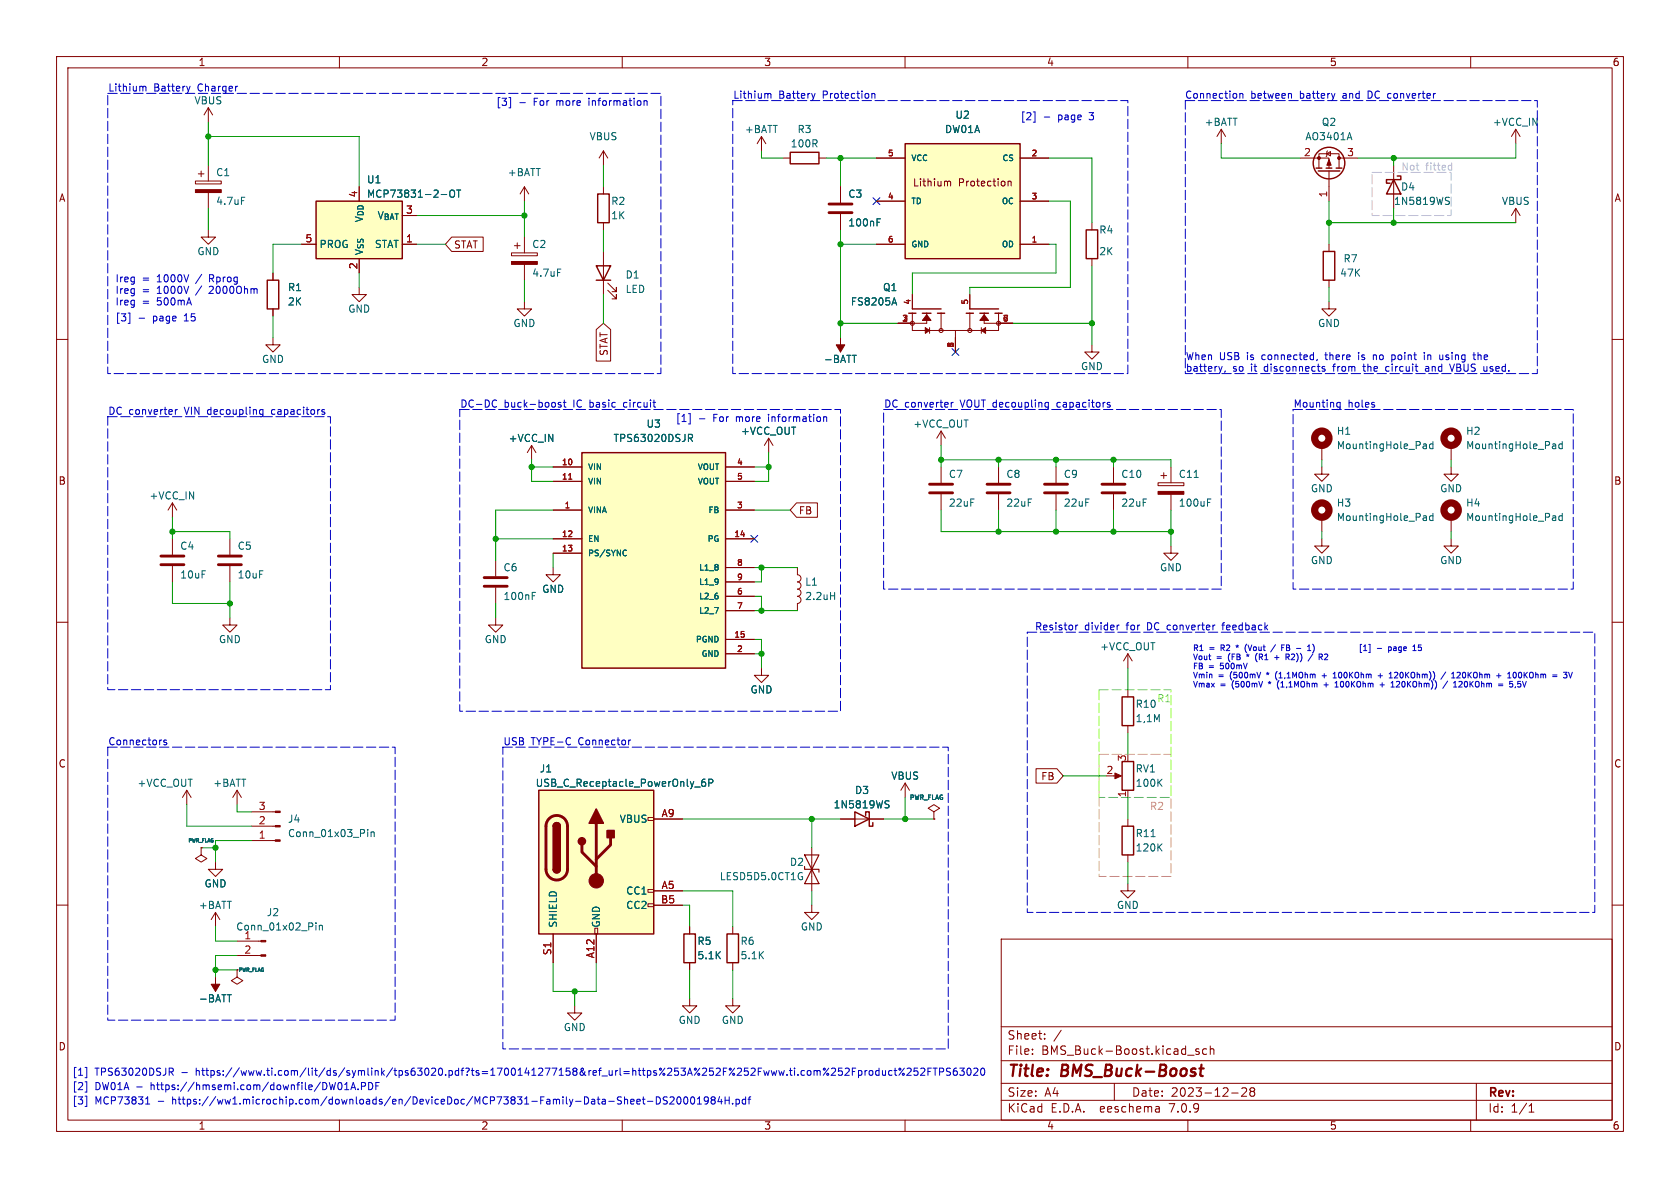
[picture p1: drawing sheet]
<svg xmlns="http://www.w3.org/2000/svg" width="297mm" height="210mm" viewBox="0 0 297 210" stroke-linecap="round" stroke-linejoin="round" font-family="sans-serif">
<g fill="none" stroke="#840000" stroke-width=".18">
<path d="M10 10h277v190h-277zM12 12h273v186h-273zM36.8 19.1l-.7 1.2M36.8 19.1v2.5M36.8 19.1l.8 1.2M60 10v2M110 10v2M160 10v2M210 10v2M260 10v2M34.5 32h4.6v.5h-4.6zM35.1 30.7h1"/>
<path d="M35.6 30.2v1M36.8 29.2v2.8M36.8 34v2.8M92.7 33l-.8 1.3M92.7 33v2.6M92.7 33l.8 1.3M106.7 26.7v2.5M106.7 33v1.3M106.7 39.4v1.2M106.7 26.7l-.8 1.2M106.7 26.7l.7 1.2M134.6 24.1l-.7 1.3"/>
<path d="M134.6 24.1v2.6M134.6 24.1l.8 1.3M138.4 27.9h1.3M144.8 27.9h1.2M148.6 33v2.8M148.6 37.8v2.8M154.9 27.9h5.1M154.9 35.6h5.1M167.4 32.1l.1 .1M167.5 32.2v.7M167.5 32.2l.2-.2 .3 .1 .1 .8M178.2 32.1l.2-.1 .3 .1 .1 .8"/>
<path d="M178.2 32v.9M180.3 27.9h5.1M180.3 35.6h5.1M193 39.4v1.2M215.9 22.9l-.8 1.2M215.9 22.9v2.5M215.9 22.9l.8 1.2M229.9 27.9h5v1.8M233.2 29.7v-2.5h3.5v2.5M234.6 27.2l.6-.4v.8zM234.7 26.7l-.1 .1v.8l-.2 .1M234.9 30.2v5.4"/>
<path d="M236.7 27.9h3.3M246.4 29.2v7.6M268 36.8l-.8 1.3M268 22.9v2.5M268 36.8v2.6M268 36.8l.7 1.3M268 22.9l-.8 1.2M268 22.9l.7 1.2M10 60h2M36.8 40.6v1.3h1.3l-1.3 1.3-1.2-1.3h1.2M48.3 59.7v1.3h1.2l-1.2 1.2-1.3-1.2h1.3M48.3 48.3v1.2"/>
<path d="M48.3 54.6v1.3M53.3 43.2h2.6M63.5 50.8v1.3h1.3l-1.3 1.2-1.3-1.2h1.3M63.5 45.7v2.6M71.1 43.2h2.6M79.9 41.9h5.5v2.6h-5.5l-1.2-1.3zM90.4 44.7h4.6v.5h-4.6zM90.9 43.4h1M91.4 42.9v1M92.7 53.3v1.3h1.3l-1.3 1.3-1.3-1.3h1.3M92.7 41.9v2.8M92.7 46.7v2.8"/>
<path d="M105.4 58.3l1.3-1.1 1.3 1.1v5.5h-2.6zM106.7 44.5v7.6M107.4 51.3l1.6 1.5v-.7v.7h-.8M107.4 50l1.6 1.6v-.8v.8h-.8M148.6 59.7v2.5M154.9 43.2h5.1M161.3 55.4v3h15.2v-3M161.3 52.1v2.5M163.8 55.4v1.8h-5.1M164.3 57.9v1M166.4 55.4v3M168.9 58.4v3.8"/>
<path d="M171.4 52.1v2.5M171.4 55.4v3M173.5 57.9v1M174 55.4v1.8h5.1M180.3 43.2h5.1M193 45.7v1.3M234.9 53.3v1.3h1.3l-1.3 1.3-1.2-1.3h1.2M234.9 43.2v1.3M234.9 49.5v1.3M285 60h2M94 78.7l-.8 1.3M94 78.7v2.6"/>
<path d="M94 78.7l.7 1.3M135.9 77.5l-.8 1.2M135.9 77.5v2.5M135.9 77.5l.8 1.2M166.4 76.2v2.5M166.4 76.2l-.8 1.3M166.4 76.2l.7 1.3M193 61v1.2h1.3l-1.3 1.3-1.2-1.3h1.2M233.7 78.7v2.6M256.5 78.7v2.6M30.5 88.9l-.8 1.3M30.5 88.9v2.5"/>
<path d="M30.5 95.3v2.7M30.5 88.9l.7 1.3M40.6 95.3v2.7M87.6 99.1v2.8M97.8 90.2h5.1M97.8 95.3h5.1M97.8 97.8h5.1M97.8 82.6h5.1M97.8 85.1h5.1M128.3 90.2h5M128.3 95.3h5M128.3 82.6h5"/>
<path d="M128.3 85.1h5M140.8 88.9h3.7v2.5h-3.7l-1.1-1.2zM166.4 82.6v2.7M166.4 87.4v2.8M176.5 82.6v2.7M176.5 87.4v2.8M186.7 82.6v2.7M186.7 87.4v2.8M196.8 82.6v2.7M196.8 87.4v2.8M204.7 85.3h4.6v.6h-4.6zM205.2 84.1h1"/>
<path d="M205.7 83.6v1M207 96.5v1.3h1.3l-1.3 1.3-1.3-1.3h1.3M207 82.6v2.7M207 87.4v2.8M233.7 95.3v1.2h1.2l-1.2 1.3-1.3-1.3h1.3M233.7 82.6v1.2h1.2l-1.2 1.3-1.3-1.3h1.3M233.7 91.4v2.6M256.5 82.6v1.2h1.3l-1.3 1.3-1.2-1.3h1.2M256.5 95.3v1.2h1.3l-1.3 1.3-1.2-1.3h1.2M256.5 91.4v2.6M10 110h2M30.5 100.1v2.8"/>
<path d="M40.6 109.2v1.3h1.3l-1.3 1.3-1.2-1.3h1.2M40.6 100.1v2.8M87.6 109.2v1.3h1.3l-1.3 1.3-1.2-1.3h1.2M87.6 103.9v2.8M97.8 100.3v1.3h1.3l-1.3 1.3-1.3-1.3h1.3M128.3 113h5M128.3 115.6h5M128.3 105.4h5M128.3 108h5M128.3 100.3h5M128.3 102.9h5M134.6 118.1v1.3h1.3l-1.3 1.3-1.3-1.3h1.3"/>
<path d="M141 100.3v1.3a.64 .64 0 0 1 .6 .6 .64 .64 0 0 1-.6 .7 .64 .64 0 0 1 .6 .6 .64 .64 0 0 1-.6 .6 .64 .64 0 0 1 .6 .7 .64 .64 0 0 1-.6 .6 .64 .64 0 0 1 .6 .6 .64 .64 0 0 1-.6 .7v1.3M199.4 115.6v2.5M199.4 115.6l-.8 1.2M199.4 115.6l.8 1.2M285 110h2M33 139.7l-.7 1.3M33 139.7v2.5M33 139.7l.8 1.3M41.9 139.7l-.8 1.3M41.9 139.7v2.5M41.9 139.7l.8 1.3M160 138.4l-.7 1.3"/>
<path d="M160 138.4v2.6M160 138.4l.8 1.3M183.2 135.9h3.6l1.2 1.3-1.2 1.2h-3.6zM196.8 137.2h1.1M199.4 121.9v1.3M199.4 128.3v1.2M199.4 139.7v1.3M10 160h2M35.6 149.9v1.2l1 .7-1 .6-1.1-.6 1.1-.7M35.6 149.9h.1M38.1 152.4v1.3h1.3l-1.3 1.2-1.3-1.2h1.3M44.4 143.5h4.3"/>
<path d="M44.4 146.1h4.3M44.4 148.6h4.3M114.6 159.8h1v.5h-1zM114.6 157.2h1v.5h-1zM114.6 144.5h1v.5h-1zM115.6 157.5h5M115.6 144.8h5M143.5 149.9v7.6M148.6 144.8h7.6M165.1 143.5l-1-.6 1-.7 1 .7-1 .6v1.3M165.1 144.8h.1M199.4 156.2v1.3h1.3l-1.3 1.3-1.3-1.3h1.3"/>
<path d="M199.4 144.8v1.3M199.4 151.1v1.3M285 160h2M38.1 161.3l.8 1.3M38.1 161.3v2.5M38.1 172.7v2.6M38.1 161.3l-.8 1.3M41.9 171.5v1.2l-1 .7 1 .6 1-.6-1-.7M41.9 168.9h4.2M41.9 166.4h4.2M97.8 165.1v5.1M101.6 177.8v1.3h1.3l-1.3 1.2-1.3-1.2h1.3"/>
<path d="M105.2 164.1h.5v1h-.5zM105.4 165.1v5.1M115.6 160h5M121.9 176.5v1.3h1.3l-1.3 1.3-1.3-1.3h1.3M121.9 163.8v1.3M121.9 170.2v1.3M129.5 176.5v1.3h1.3l-1.3 1.3-1.2-1.3h1.2M129.5 163.8v1.3M129.5 170.2v1.3M143.5 160v1.3h1.3l-1.3 1.3-1.3-1.3h1.3M177 166h108v32h-108zM60 198v2"/>
<path d="M110 198v2M160 198v2M177 194.5h108M177 191.5h108M177 187.5h108M177 181.5h108M182.5 186.3v.1M182.5 185.5v.1M184.7 183.6v.1M184.7 182.8v.1M187.6 182.1l-1.3 2M197 191.5v3"/>
<path d="M204.9 195.7l.1 .9M205 196.5l-.2 .1M205 196h-.2M210 186.5h1.1M210 198v2M212 185.5l-.4-.1-.2 .2 .1 .2 .5 .2v.3h-.6M213.3 185.5l-.4-.1-.3 .3v.4l.1 .2h.6M214 185.5l.2-.1 .3 .1 .1 .9M214 184.9v1.5M217.7 193.2h1.2M219.5 192.4l.6-.1 .2 .1 .1 .3-.9 1.1h.9M221.2 192.9l-.2-.2 .2-.4 .5 .1 .1 .2-.3 .3"/>
<path d="M221.2 192.9l-.2 .3v.3l.2 .3 .5-.1 .1-.2-.1-.4-.2-.2M221.2 192.9h.3M260 198v2M261 191.5v6.5M270.3 196.6h.9M270.3 195.5l.4-.4v1.5"/>
<circle cx="161.3" cy="57.2" r=".36"/>
<circle cx="166.4" cy="58.4" r=".36"/>
<circle cx="171.4" cy="58.4" r=".36"/>
<circle cx="176.5" cy="57.2" r=".36"/>
</g>
<path d="M212 188.9h.8M212.4 188.2l-.2 1.7 .1 .2 .3 .1" fill="none" stroke="#840000" stroke-width=".4"/>
<g fill="#840000" stroke="#840000" stroke-width=".18">
<path d="M147.8 61h1.6l-.8 1.2z"/>
<path d="M48.7 143.4h.8v.2h-.8z"/>
<path d="M48.7 145.9h.8v.3h-.8z"/>
<path d="M48.7 148.5h.8v.2h-.8z"/>
<path d="M46.1 168.8h.9v.2h-.9z"/>
<path d="M46.1 166.2h.9v.3h-.9z"/>
<path d="M37.3 174h1.6l-.8 1.3z"/>
<path d="M90.4 46.2h4.6v.5h-4.6z"/>
<path d="M163.8 55.6l.8 1h-1.5z"/>
<path d="M174 55.6l.8 1h-1.6z"/>
<path d="M163.6 57.9l.7 .5-.7 .5z"/>
<path d="M173.5 58.4l.7-.5v1z"/>
<path d="M234.9 28.2l.4 1h-.7z"/>
<path d="M34.5 33.5h4.6v.5h-4.6z"/>
<path d="M197.1 136.7l1.1 .5-1.1 .5z"/>
<path d="M204.7 86.9h4.6v.5h-4.6z"/>
<circle cx="105.4" cy="155.7" r="1.27"/>
<circle cx="233.2" cy="27.9" r=".25"/>
<circle cx="236.7" cy="27.9" r=".25"/>
</g>
<g fill="none" stroke="#006464" stroke-width=".18">
<path d="M42.7 34.9h.6M78 34.4h1M79.7 33.7l.1-.1a.43 .43 0 0 1 .6 .4v.4a.42 .42 0 0 1-.5 .5 .42 .42 0 0 1-.4-.5v-.4zM80.7 33.6h.8M81.1 33.6v1.3M155.1 39.3h.4M155.1 38.7h.6M238.6 23.4l.4 1.3M255.8 34.9h.4M255.8 35.5l.3 .1 .1 .3-.2 .2h-.3M98.6 47.6h.6M157.8 53.6h.6"/>
<path d="M158.1 52.6l.4 1.3M121.7 76.8h.5l.2 .2-.1 .4h-.6M122 77.4l.4 .6M150.7 62.8h.7M251.8 78.5h.3l.1 .8M252.2 79.3h-.4M252.2 78.8h-.4M253.3 78.5h-.3l-.3 .2 .1 .6h.5M253.3 78v1.3M274.6 78.5h.3l.1 .2v.6M275 79.3h-.4M275 78.8h-.4"/>
<path d="M276.2 78.5h-.4l-.2 .2 .1 .6h.5M276.2 78v1.3M110.5 97.2l.3 .1M110.8 98.2l-.3 .1M211.1 84.4h.7M213.5 88.8h.4M213.5 88.2h.6M251.8 91.2h.3l.1 .8M252.2 92h-.4M252.2 91.5h-.4M253.3 91.2h-.3l-.3 .2 .1 .6h.5M253.3 90.7v1.3"/>
<path d="M274.6 91.2h.3l.1 .2v.6M275 92h-.4M275 91.5h-.4M276.2 90.7v1.3M276.2 91.2h-.4l-.2 .2 .1 .6h.5M94.1 105.3h.4M94.1 104.7h.6M146.8 105.3h.8M147.6 104.7v1.3M122.8 139.1h1M124.6 137.7l-.3 .1a.86 .86 0 0 0 0 1.2l.4-.1 .1-.4-.3-.3-.3 .1-.2 .2M125.3 138.4l.6-.1 .1-.1v-.3l-.7-.2v1.3"/>
<path d="M204.9 138.3l.5 .7M205.4 137.7l-.7 .8M65 146.6v.2M65 147.1v.8M65.6 147.1v.8M65.6 147.2l.2-.1h.3l.1 .8M141.5 154.2l.3 .1M141.6 155h.3v.4l-.3 .1M156.7 142.2l.4 .1 .1 .3-.3 .2h-.3M156.7 141.5l.5 .1M203.5 147.9h.7M204.9 149.7l.5 .7"/>
<path d="M205.4 149.2l-.7 .7M40.2 175.8h.7M55.8 163.1v.2M55.8 163.6v.8M56.5 163.6v.8M56.5 163.7l.1-.1h.3l.1 .8"/>
</g>
<g fill="none" stroke="#840000" stroke-width=".51">
<path d="M146.6 37.6h4M146.6 36.1h4M28.4 99.8h4.1M28.4 98.3h4.1M38.6 99.8h4.1M38.6 98.3h4.1M164.3 87.1h4.1M164.3 85.6h4.1M174.5 87.1h4.1M174.5 85.6h4.1M184.7 87.1h4M184.7 85.6h4"/>
<path d="M194.8 87.1h4.1M194.8 85.6h4.1M85.6 103.6h4.1M85.6 102.1h4.1M97.1 144.7a1.9 1.9 0 0 1 2.1-.4 1.9 1.9 0 0 1 1.1 1.8v7.6a1.91 1.91 0 0 1-1.9 1.9 1.91 1.91 0 0 1-1.9-1.9v-7.8l.2-.7zM102.9 149.4v1.2l2.5 2.6M105.4 145.5v10.2M107.9 148.1v1.3l-2.5 2.5"/>
</g>
<g fill="none" stroke="#840000" stroke-width=".25">
<path d="M55.9 35.6h15.2v10.1h-15.2zM105.7 34.3h2v5.1h-2zM139.7 26.9h5.1v2.1h-5.1zM160 25.4h20.3v20.3h-20.3zM232.7 29.7h1M233 30.2h3.9M234.4 29.7h1.1M236.2 29.7h1M246.4 31.8l1.2 2.5h-2.5zM247 31.1h.6v.7h-2.5v.6h.6M47.2 49.5h2.1v5.1h-2.1zM105.4 47h2.5l-1.2 2.5z"/>
<path d="M105.4 49.5h2.5M160.7 55.4h1.2M161.3 54.6h5.1M163.1 55.4h1.5M165.7 55.4h1.3M170.8 55.4h1.3M171.4 54.6h5.1M173.2 55.4h1.6M175.9 55.4h1.3M192 40.6h2.1v5.1h-2.1zM233.9 44.5h2.1v5h-2.1zM102.9 80h25.4v38.1h-25.4z"/>
<path d="M95.2 139.7h20.4v25.4h-20.4zM198.4 123.2h2v5.1h-2zM198.4 134.6h2v5.1h-2zM97.8 153.7a.64 .64 0 0 0 .6 .6 .64 .64 0 0 0 .7-.6M97.8 146.1a.64 .64 0 0 1 .6-.7 .64 .64 0 0 1 .7 .7M151.1 143.5l2.6 1.3-2.6 1.3zM153 144.1v-.6h.7v2.6h.6v-.7M198.4 146.1h2v5h-2zM120.9 165.1h2v5.1h-2zM128.5 165.1h2.1v5.1h-2.1z"/>
<circle cx="234.9" cy="28.8" r="2.79"/>
</g>
<g fill="#ffffc2" stroke="#ffffc2" stroke-width=".18">
<path d="M102.9 80h25.4v38.1h-25.4z"/>
<path d="M160 25.4h20.3v20.3h-20.3z"/>
<path d="M95.2 139.7h20.4v25.4h-20.4z"/>
<path d="M55.9 35.6h15.2v10.1h-15.2z"/>
</g>
<path d="M100.5 84.7h.6" fill="none" stroke="#a90000" stroke-width=".18"/>
<g fill="#840000" stroke="#840000" stroke-width=".25">
<path d="M97.8 153.7h1.3a.64 .64 0 0 1-.7 .6 .64 .64 0 0 1-.6-.6z"/>
<path d="M97.8 146.1h1.3v7.6h-1.3z"/>
<path d="M98 145.6a.64 .64 0 0 1 .7-.1 .64 .64 0 0 1 .4 .6h-1.3z"/>
<path d="M105.4 143l1.3 2.5h-2.6z"/>
<path d="M107.3 146.8h1.3v1.3h-1.3z"/>
<circle cx="102.9" cy="148.7" r=".63"/>
</g>
<path d="M142.2 153.2v.5h2.6v.5M142.2 151.1h2.6l-1.3 2.6zM143.5 153.7l1.3 2.5h-2.6z" fill="none" stroke="#840000" stroke-width=".2"/>
<g fill="none" stroke="#840000" stroke-width="1.3">
<circle cx="233.7" cy="77.5" r="1.27"/>
<circle cx="256.5" cy="77.5" r="1.27"/>
<circle cx="233.7" cy="90.2" r="1.27"/>
<circle cx="256.5" cy="90.2" r="1.27"/>
</g>
<g fill="none" stroke="#0000c2" stroke-width=".18">
<path d="M25.2 15.3l.1 .1M25.3 15.4v.7M25.3 15.4l.1-.2 .3 .1 .1 .8M33.6 15.2l-.3 .9M90 17.2h.3v1.9h-.3M91.9 18.2h1M113.9 17.8v.8M113.9 17.9l.1-.1 .3 .1 .1 .7M135.7 16.6v.1M135.7 16.7l.2-.2 .3 .1 .1 .8M135.7 16.7v.7M144.1 16.5l-.3 .9"/>
<path d="M154.1 16.6l.2-.1 .3 .1 .1 .8M154.1 16.5v.9M182.7 19.8h.3v1.8h-.3M219.2 16.5v.9M219.2 16.6l.2-.1 .3 .1v.8M228.3 16.6v.8M236 16.5l-.3 .9M184.6 20.7h1M22.7 55.3h.3v1.9h-.3M24.6 56.3h1M31 72.4v.8M31.4 72.4l-.4 .2"/>
<path d="M46 72.5h.5M46 73.2h.5M46.5 72.4v1l-.3 .3-.3-.1M57.1 72.4l.3 .1M57.1 72.8l.3 .1v.2l-.2 .1h-.2M87.4 70.7l.4 .1M87.8 71.9l-.4 .1M99.2 71.2l-.3-.1-.2 .2v.2l.5 .1v.3h-.5M99.6 71.1h.5M99.8 70.7v1.1l.3 .2M115.4 71.1h.5M115.8 72h.1"/>
<path d="M121.7 73.1h.3v1.8h-.3M123.7 74h.9M145.6 73.8l.2-.1h.3v.8M145.6 73.7v.8M168.2 71.1v.9M168.5 71.1l-.3 .3M184.9 71.9h.4M184.9 71.2h.4M185.3 71.1v1.1l-.2 .2-.3-.1M195.9 71.6h.3l.1 .2-.2 .2h-.2M195.9 71.1l.3 .1M216.1 64.8l-.3 .8"/>
<path d="M216.6 65.6l-.1 .2M232.9 63.5l-.1 .3M234.2 64.8h-.3l-.2 .2 .1 .1 .4 .2v.3h-.5M236.4 71.9l.2 .1 .3-.1M236.9 71.1v1.1l-.2 .2-.3-.1M236.9 71.2l-.3-.1-.2 .2M240.2 62.3v.1M240.2 62.7v.9M240.9 64.8h.5M241.1 64.4l.1 1.2M242.8 62.7v.9M243.2 62.7l-.4 .2"/>
<path d="M245.5 64.8h-.3l-.2 .2v.5l.5 .1M246.1 62.8l.3-.1 .2 .2M246.6 63.5l-.2 .1-.3-.1M251.8 62.3v.1M251.8 62.7v.9M252 64.8h.5M252.4 62.7v.9M252.6 62.7l-.2 .2M252.6 65.1h-.4l-.2 .2 .2 .3h.4M255.1 62.7v.9M255.1 63.5l-.2 .1M256.3 64.4l.4 1.2 .4-1.2"/>
<path d="M260.4 62.7h.5M260.6 63.5l.3 .1M261.3 62.3v1.3M261.7 62.7l-.4 .2M190.2 110.5v.8M190.5 110.5l-.3 .2M197.9 110.5l-.3 .1M214.7 110.5h.1M216 110.5h.5M216.2 110.1v1.2M218.5 114.2h.2l-.1 .2M220.3 115.8l.3 .1-.2 .1"/>
<path d="M220.4 113.9a1.15 1.15 0 0 0 0 1.5M222 115.9v.7l.3 .4M223.9 119l.2 .1-.1 .2M225.3 116.2h.8M225.5 114l-.9 1.2M225.7 115.9v.7M225.8 118.7a1.15 1.15 0 0 0 0 1.5M226.6 114.5h.3M226.6 114h.5M227.3 115.6h.4l.2 .2-.1 .3h-.5M227.6 116.1l.3 .5M231.2 115h.5"/>
<path d="M231.3 114.2l.1-.2v1M232.1 113.9a1.15 1.15 0 0 1 0 1.5M232.1 115.6l-.8 1.3M233.4 116.1l.4 .5M233.7 119.5h.8M233.8 115.8l-.1 .2M234.1 119.1v.7M234.5 115.6l.1 .1M234.7 116l-.6 .6h.6M235.7 119.8h.6M235.9 119l.1-.2v1M240.7 113.9h-.2v1.4h.2"/>
<path d="M241.1 115h.5M241.1 114.3l.2-.3v1M242 113.9h.2v1.4h-.2M243.5 114.6h.8M243.6 119.5h.8M244 119.1v.7M246.7 114.3l.1 .2v.5M246.8 115h-.3M246.8 114.6h-.3M247 118.9h-.5M247.1 119.3l-.6 .5h.6M247.3 115.3h.3"/>
<path d="M247.6 114.3l-.3 .2v.4l.3 .1M249.8 115h.5M250 114.2l-.2 .1M255.6 118.8l-.9 1.3M257.7 118.8l.4 .1 .1 .2-.7 .7h.7M258.6 119v.6M266.5 119.8h.6M266.7 119l-.2 .1M269 119.2l-.2-.4a.53 .53 0 0 0-.4 .5 .53 .53 0 0 0 .4 .5l.2-.3M276.4 118.8h.6l-.3 .4 .3 .1v.4l-.2 .1-.4-.1M277.3 118.8l.3 1 .4-1M29.4 130.9l-.3-.1-.2 .2 .1 .2 .4 .1v.3h-.5"/>
<path d="M111.5 130.8l-.4 .3M224.2 120.6l.2 .1-.1 .2M225.9 120.7v.7l.2 .4M234.1 121.1h.7M234.4 120.7v.7M236 121.4h.6M236.2 120.6l.1-.2v1M244 121.1h.7M244.3 120.7v.7M247 120.4l-.1 .1M247.4 120.9l-.6 .5h.6M255.9 120.4l-.8 1.3"/>
<path d="M258.1 120.4l.3 .1 .1 .2-.6 .7h.6M258.9 120.6v.7M266.9 121.4h.1M267.4 120.4h-.5v.5l.1-.1M268.4 120.8h.3l.2 .2-.1 .4h-.4M268.8 120.4h-.5v.5M269.2 120.4l.3 1 .3-1M15 188.7h.3v1.8h-.3M15 191.2h.3v1.8h-.3M15 193.8h.3v1.8h-.3M25.7 195.2h.8M25.9 194.2l.2-.3v1.3"/>
<path d="M29.9 188.8h.5l.2 .3-.1 .3-.6 .1M30.2 189.5l.4 .6M60.4 191.6v.8M60.9 192.6h.8M60.9 191.7l.4-.3v1.2M62 192.6l.5-1.2 .4 1.2M62.1 192.3h.7M63.3 192.5v.1M63.9 192h.6l.1-.2v-.3l-.7-.1v1.2M65.2 191.4a.64 .64 0 0 1 .7 .6 .64 .64 0 0 1-.7 .6zM66.4 192h.5M67 191.4h-.6v1.2"/>
<path d="M112.6 194.7l.6-.1-.1-.2-.3-.1-.2 .2v.6h.5M113.6 194.3h.4M113.7 193.9v1.1l.3 .2M114.5 194.7h.9M116 193.9a.64 .64 0 0 1 .8 .6 .64 .64 0 0 1-.8 .7zM118 194l-.5-.1-.2 .1v.4l.5 .2 .2 .3-.3 .3-.5-.1M118.5 194l.4-.1 .3 .4-.8 .9h.8M119.8 194l.2-.1a.68 .68 0 0 1 .4 .6 .68 .68 0 0 1-.4 .7 .84 .84 0 0 1-.2-1.2zM121.1 194l.1-.1a.68 .68 0 0 1 .4 .6 .68 .68 0 0 1-.4 .7 .84 .84 0 0 1-.1-1.2zM122.3 194l.1-.1a.68 .68 0 0 1 .4 .6 .68 .68 0 0 1-.4 .7 .84 .84 0 0 1-.1-1.2zM123.3 195.2h.7M123.3 194.3l.4-.4v1.3"/>
<path d="M125.2 194.4l-.2 .3h-.3l-.2-.3 .1-.4 .4-.1 .2 .1a.84 .84 0 0 1-.3 1.2h-.3M126 194.4l-.3 .3 .1 .3 .2 .2 .3-.1 .1-.2v-.2l-.2-.3M126 194.4l-.3-.2 .3-.3h.2l.2 .2-.2 .3M126 194.4h.2M127.2 193.8l-.3 .9h.8M127.5 194.3v.9M128.2 193.9v1.3M128.2 194.5h.7M128.9 193.9v1.3M129.5 195v.2M130.1 194.4l.4-.1 .2 .3-.1 .5h-.5M130.1 194.3v1.3"/>
<path d="M131.8 194.4l-.3-.1-.3 .3 .1 .5h.5M131.8 193.9v1.3M132.2 194.3h.5M132.7 193.9l-.3 .2v1.1M149.6 188.8l.4 .1 .1 .3-.7 .9h.7M150.7 189.4h.4M151.3 188.8h-.6v1.3M151.8 189.3l.3-.1 .3 .3-.1 .5h-.5M151.8 189.2v1.3M152.9 189.2v.9M153.3 189.2l-.4 .3M153.8 189.3l.3-.1 .2 .3v.3l-.2 .3-.3-.1-.2-.2z"/>
<path d="M155.4 189.3l-.4-.1-.2 .3 .1 .5h.5M155.4 188.8v1.3M156 189.2l.1 .8 .3 .1 .2-.1M156.6 189.2v.9M157.7 189.3l-.4-.1-.2 .3 .1 .5h.5M158.1 189.2h.4M158.2 188.8v1.1l.3 .2M159.9 188.8l-1 1.3M160.4 188.9l.4-.1 .3 .4-.8 .9h.8M162.2 188.8h-.6v.6l.2-.1 .4 .1 .1 .1-.1 .5-.1 .1-.5-.1M162.8 188.9l.5-.1 .2 .4-.8 .9h.8M164 189.4h.5"/>
<path d="M164.7 188.8h-.7v1.3M165 188.8h.7M165.3 188.8v1.3M166.1 189.5l.6-.1 .1-.2v-.3l-.7-.1v1.3M168 188.9l-.4-.1-.3 .3 .1 .3 .6 .2v.4l-.2 .1-.5-.1M169.1 188.8l-.3 .1a.86 .86 0 0 0 0 1.2l.4-.1 .1-.5-.3-.2h-.2l-.3 .2M169.7 188.8h.8l-.5 .5 .4 .1v.6l-.2 .1-.5-.1M171.1 188.9l.1-.1a.68 .68 0 0 1 .5 .7 .68 .68 0 0 1-.5 .6 .84 .84 0 0 1-.1-1.2zM172.2 188.9l.4-.1 .3 .4-.8 .9h.8M173.5 188.9l.2-.1a.68 .68 0 0 1 .4 .7 .68 .68 0 0 1-.4 .6 .84 .84 0 0 1-.2-1.2z"/>
<circle cx="159.1" cy="189" r=".18"/>
<circle cx="159.7" cy="189.9" r=".18"/>
</g>
<path d="M256.3 29.2l.3 .1M256.6 28.8v1.3M256.6 30l-.3 .1" fill="none" stroke="#c2c2c2" stroke-width=".18"/>
<path d="M19 16.5h97.8v49.5h-97.8v-49.5M129.5 17.8h69.9v48.2h-69.9v-48.2M209.5 17.8h62.3v48.2h-62.3v-48.2M19 73.7h39.4v48.2h-39.4v-48.2M81.3 72.4h67.3v53.3h-67.3v-53.3M156.2 72.4h59.7v31.7h-59.7v-31.7M228.6 72.4h49.5v31.7h-49.5v-31.7M181.6 111.8h100.3v49.5h-100.3v-49.5M19 132.1h50.8v48.2h-50.8v-48.2M88.9 132.1h78.7v53.3h-78.7v-53.3" fill="none" stroke="#0000c2" stroke-width=".18" stroke-dasharray="1.7 .6"/>
<path d="M242.6 30.5h13.9v7.6h-13.9v-7.6" fill="none" stroke="#c2c2c2" stroke-width=".18" stroke-dasharray="1.7 .6"/>
<path d="M194.3 133.4h12.7v21.5h-12.7v-21.5" fill="none" stroke="#ffb249" stroke-width=".18" stroke-dasharray="1.7 .6"/>
<path d="M194.3 121.9h12.7v19.1h-12.7v-19.1" fill="none" stroke="#8dff2e" stroke-width=".18" stroke-dasharray="1.7 .6"/>
<g fill="none" stroke="#009600" stroke-width=".18">
<path d="M36.8 21.6v7.6M36.8 36.8v3.8M36.8 24.1h26.7v8.9M73.7 38.1h19M92.7 35.6v6.3M106.7 29.2v3.8M134.6 26.7v1.2h3.8M146 27.9h8.9M148.6 27.9v5.1M185.4 27.9h7.6v11.5M185.4 35.6h3.8v15.2h-17.8v1.3M215.9 25.4v2.5h14"/>
<path d="M234.9 35.6v7.6M234.9 39.4h33.1M246.4 27.9v1.3M246.4 36.8v2.6M268 25.4v2.5h-28M48.3 55.9v3.8M53.3 43.2h-5v5.1M63.5 48.3v2.5M73.7 43.2h5M92.7 49.5v3.8M106.7 40.6v3.9M106.7 52.1v5.1"/>
<path d="M148.6 43.2h6.3M148.6 57.2h10.1M148.6 40.6v19.1M179.1 57.2h13.9M185.4 43.2h1.3v5.1h-25.4v3.8M193 47v14M234.9 50.8v2.5M166.4 78.7v3.9M30.5 94h10.1v1.3M30.5 91.4v3.9M87.6 95.3h10.2M94 81.3v3.8h3.8"/>
<path d="M94 82.6h3.8M97.8 90.2h-10.2v8.9M97.8 97.8v2.5M133.3 82.6h2.6M133.3 90.2h6.4M135.9 80v5.1h-2.6M166.4 81.3h40.6v1.3M166.4 90.2v3.8h40.6M176.5 81.3v1.3M176.5 90.2v3.8M186.7 81.3v1.3M186.7 90.2v3.8"/>
<path d="M196.8 81.3v1.3M196.8 90.2v3.8M207 90.2v6.3M233.7 81.3v1.3M233.7 94v1.3M256.5 81.3v1.3M256.5 94v1.3M30.5 102.9v3.8h10.1M40.6 102.9v6.3M87.6 106.7v2.5M133.3 105.4h1.3v2.6M133.3 113h1.3v5.1"/>
<path d="M133.3 108h7.7M133.3 115.6h1.3M133.3 100.3h7.7M134.6 100.3v2.6h-1.3M199.4 118.1v3.8M188 137.2h7.6M199.4 129.5v3.9M33 142.2v3.9h11.4M35.6 149.9h2.5M41.9 142.2v1.3h2.5M44.4 148.6h-6.3v3.8M120.6 144.8h28"/>
<path d="M120.6 157.5h8.9v6.3M143.5 144.8v5.1M143.5 157.5v2.5M156.2 144.8h8.9M160 141v3.8M199.4 141v3.8M199.4 152.4v3.8M38.1 163.8v2.6h3.8M38.1 171.5h3.8M41.9 168.9h-3.8v3.8M97.8 170.2v5.1h7.6v-5.1M101.6 175.3v2.5"/>
<path d="M120.6 160h1.3v3.8M121.9 171.5v5M129.5 171.5v5"/>
</g>
<path d="M154.3 35l1.2 1.2M155.5 35l-1.2 1.2M168.3 61.6l1.2 1.2M169.5 61.6l-1.2 1.2M132.7 94.6l1.3 1.3M134 94.6l-1.3 1.3" fill="none" stroke="#000084" stroke-width=".18"/>
<g fill="#009600" stroke="#009600" stroke-width=".18">
<circle cx="148.6" cy="27.9" r=".46"/>
<circle cx="148.6" cy="43.2" r=".46"/>
<circle cx="166.4" cy="81.3" r=".46"/>
<circle cx="135.9" cy="82.6" r=".46"/>
<circle cx="148.6" cy="57.2" r=".46"/>
<circle cx="176.5" cy="81.3" r=".46"/>
<circle cx="246.4" cy="27.9" r=".46"/>
<circle cx="234.9" cy="39.4" r=".46"/>
<circle cx="246.4" cy="39.4" r=".46"/>
<circle cx="186.7" cy="81.3" r=".46"/>
<circle cx="193" cy="57.2" r=".46"/>
<circle cx="196.8" cy="94" r=".46"/>
<circle cx="196.8" cy="81.3" r=".46"/>
<circle cx="207" cy="94" r=".46"/>
<circle cx="176.5" cy="94" r=".46"/>
<circle cx="186.7" cy="94" r=".46"/>
<circle cx="160" cy="144.8" r=".46"/>
<circle cx="38.1" cy="149.9" r=".46"/>
<circle cx="101.6" cy="175.3" r=".46"/>
<circle cx="38.1" cy="171.5" r=".46"/>
<circle cx="94" cy="82.6" r=".46"/>
<circle cx="92.7" cy="38.1" r=".46"/>
<circle cx="134.6" cy="100.3" r=".46"/>
<circle cx="134.6" cy="108" r=".46"/>
<circle cx="134.6" cy="115.6" r=".46"/>
<circle cx="143.5" cy="144.8" r=".46"/>
<circle cx="87.6" cy="95.3" r=".46"/>
<circle cx="30.5" cy="94" r=".46"/>
<circle cx="36.8" cy="24.1" r=".46"/>
<circle cx="40.6" cy="106.7" r=".46"/>
</g>
<g font-size="2.8" fill="#840000">
<text x="178" y="190.9">Title:</text>
<text x="187.7" y="190.9">BMS_Buck-Boost</text>
</g>
<g font-size="2.1" fill="#840000">
<text x="178" y="184">Sheet:</text>
<text x="178" y="186.7">File:</text>
<text x="184.1" y="186.7">BMS_Buck-Boost.kicad_sch</text>
<text x="178" y="196.9">KiCad</text>
<text x="178" y="194.1">Size:</text>
<text x="184.7" y="194.1">A4</text>
<text x="185.7" y="196.9">E.D.A.</text>
<text x="194.6" y="196.9">eeschema</text>
<text x="200" y="194.1">Date:</text>
<text x="207" y="196.9">7.0.9</text>
<text x="207" y="194.1">2023-12-28</text>
<text x="263" y="194.3">Rev:</text>
<text x="263" y="196.9">Id:</text>
<text x="267.1" y="196.9">1/1</text>
</g>
<g font-size="1.8" fill="#840000">
<text x="35" y="11.9">1</text>
<text x="85" y="11.9">2</text>
<text x="135" y="11.9">3</text>
<text x="185" y="11.9">4</text>
<text x="235" y="11.9">5</text>
<text x="285" y="11.9">6</text>
<text x="10.3" y="35.9">A</text>
<text x="161.3" y="33.2">Lithium</text>
<text x="169.4" y="33.2">Protection</text>
<text x="285.3" y="35.9">A</text>
<text x="80.2" y="44.1">STAT</text>
<text x="107.6" y="63" transform="rotate(-90 107.6 63)">STAT</text>
<text x="10.3" y="85.9">B</text>
<text x="285.3" y="85.9">B</text>
<text x="141.1" y="91.1">FB</text>
<text x="10.3" y="135.9">C</text>
<text x="285.3" y="135.9">C</text>
<text x="184" y="138.1">FB</text>
<text x="10.3" y="185.9">D</text>
<text x="285.3" y="185.9">D</text>
<text x="35" y="199.9">1</text>
<text x="85" y="199.9">2</text>
<text x="135" y="199.9">3</text>
<text x="185" y="199.9">4</text>
<text x="235" y="199.9">5</text>
<text x="285" y="199.9">6</text>
</g>
<g font-size="1.8" fill="#0000c2">
<text x="19" y="16.3">Lithium</text>
<text x="27.2" y="16.3">Battery</text>
<text x="35.1" y="16.3">Charger</text>
<text x="129.5" y="17.5">Lithium</text>
<text x="137.7" y="17.5">Battery</text>
<text x="145.5" y="17.5">Protection</text>
<text x="209.4" y="17.5">Connection</text>
<text x="221.1" y="17.5">between</text>
<text x="229.9" y="17.5">battery</text>
<text x="237.7" y="17.5">and</text>
<text x="242.3" y="17.5">DC converter</text>
<text x="87.6" y="18.8">[3]</text>
<text x="94.4" y="18.8">For</text>
<text x="98.6" y="18.8">more</text>
<text x="104.5" y="18.8">information</text>
<text x="180.3" y="21.3">[2]</text>
<text x="187.2" y="21.3">page</text>
<text x="192.9" y="21.3">3</text>
<text x="20.3" y="50">Ireg</text>
<text x="20.3" y="52">Ireg</text>
<text x="25.1" y="50">=</text>
<text x="25.1" y="52">=</text>
<text x="27.9" y="50">1000V</text>
<text x="27.9" y="52">1000V</text>
<text x="35" y="50">/</text>
<text x="35" y="52">/</text>
<text x="37.5" y="50">Rprog</text>
<text x="37.5" y="52">2000Ohm</text>
<text x="20.3" y="56.9">[3]</text>
<text x="20.3" y="54.1">Ireg</text>
<text x="25.1" y="54.1">=</text>
<text x="27.1" y="56.9">page</text>
<text x="27.9" y="54.1">500mA</text>
<text x="32.8" y="56.9">15</text>
<text x="209.5" y="63.7">When</text>
<text x="209.5" y="65.8">battery,</text>
<text x="215.6" y="63.7">USB</text>
<text x="217.9" y="65.8">so</text>
<text x="220.5" y="63.7">is</text>
<text x="221.3" y="65.8">it</text>
<text x="223.3" y="63.7">connected,</text>
<text x="223.8" y="65.8">disconnects</text>
<text x="234.8" y="63.7">there</text>
<text x="236.2" y="65.8">from</text>
<text x="240.8" y="63.7">is</text>
<text x="241.7" y="65.8">the</text>
<text x="243.6" y="63.7">no</text>
<text x="245.8" y="65.8">circuit</text>
<text x="247.1" y="63.7">point</text>
<text x="253" y="63.7">in</text>
<text x="253.1" y="65.8">and</text>
<text x="255.9" y="63.7">using</text>
<text x="257.7" y="65.8">VBUS</text>
<text x="262.2" y="63.7">the</text>
<text x="263.8" y="65.8">used.</text>
<text x="19" y="73.4">DC converter</text>
<text x="32.8" y="73.4">VIN</text>
<text x="37" y="73.4">decoupling</text>
<text x="48.5" y="73.4">capacitors</text>
<text x="81.3" y="72.1">DC-DC</text>
<text x="89.1" y="72.1">buck-boost</text>
<text x="101.5" y="72.1">IC</text>
<text x="104.5" y="72.1">basic</text>
<text x="110.7" y="72.1">circuit</text>
<text x="119.4" y="74.7">[1]</text>
<text x="126.2" y="74.7">For</text>
<text x="130.4" y="74.7">more</text>
<text x="136.3" y="74.7">information</text>
<text x="156.2" y="72.1">DC converter</text>
<text x="169.9" y="72.1">VOUT decoupling</text>
<text x="187.3" y="72.1">capacitors</text>
<text x="228.6" y="72.1">Mounting</text>
<text x="238.3" y="72.1">holes</text>
<text x="182.9" y="111.5">Resistor</text>
<text x="191.7" y="111.5">divider</text>
<text x="199.3" y="111.5">for</text>
<text x="203.1" y="111.5">DC converter</text>
<text x="216.8" y="111.5">feedback</text>
<text x="19" y="131.8">Connectors</text>
<text x="88.9" y="131.8">USB</text>
<text x="93.9" y="131.8">TYPE-C</text>
<text x="102.4" y="131.8">Connector</text>
<text x="12.7" y="190.2">[1]</text>
<text x="16.8" y="190.2">TPS63020DSJR</text>
<text x="32.2" y="190.2">-</text>
<text x="34.9" y="190.2">https://www.ti.com/lit/ds/symlink/tps63020.pdf?ts=1700141277158&amp;ref_url=https%253A%252F%252Fwww.ti.com%252Fproduct%252FTPS63020</text>
<text x="12.7" y="195.3">[3]</text>
<text x="12.7" y="192.8">[2]</text>
<text x="16.8" y="195.3">MCP73831</text>
<text x="16.8" y="192.8">DW01A</text>
<text x="24.2" y="192.8">-</text>
<text x="26.9" y="192.8">https://hmsemi.com/downfile/DW01A.PDF</text>
<text x="28" y="195.3">-</text>
<text x="30.7" y="195.3">https://ww1.microchip.com/downloads/en/DeviceDoc/MCP73831-Family-Data-Sheet-DS20001984H.pdf</text>
</g>
<g font-size="1.8" fill="#006464">
<text x="34.3" y="18.6">VBUS</text>
<text x="131.6" y="23.7">+BATT</text>
<text x="140.9" y="23.7">R3</text>
<text x="167" y="23.7">DW01A</text>
<text x="168.8" y="21.2">U2</text>
<text x="212.9" y="22.5">+BATT</text>
<text x="233.6" y="22.5">Q2</text>
<text x="263.8" y="22.5">+VCC_IN</text>
<text x="104.1" y="25">VBUS</text>
<text x="139.7" y="26.3">100R</text>
<text x="230.7" y="25">AO3401A</text>
<text x="38.1" y="31.3">C1</text>
<text x="64.8" y="35.2">MCP73831-2-OT</text>
<text x="64.8" y="32.6">U1</text>
<text x="89.7" y="31.3">+BATT</text>
<text x="149.9" y="35.2">C3</text>
<text x="247.6" y="33.9">D4</text>
<text x="38.1" y="36.4">4.7uF</text>
<text x="66.6" y="39">V_{BAT}</text>
<text x="108" y="36.4">R2</text>
<text x="108" y="39">1K</text>
<text x="149.9" y="40.2">100nF</text>
<text x="194.2" y="41.5">R4</text>
<text x="246.3" y="36.4">1N5819WS</text>
<text x="265.4" y="36.4">VBUS</text>
<text x="34.8" y="45.3">GND</text>
<text x="56.4" y="44">PROG</text>
<text x="64.4" y="45.2" transform="rotate(-90 64.4 45.2)">V_{SS}V_{DD}</text>
<text x="66.2" y="44">STAT</text>
<text x="94" y="44">C2</text>
<text x="194.2" y="45.3">2K</text>
<text x="237.4" y="46.6">R7</text>
<text x="50.8" y="51.7">R1</text>
<text x="94" y="49.1">4.7uF</text>
<text x="110.5" y="49.4">D1</text>
<text x="110.5" y="52">LED</text>
<text x="156" y="51.7">Q1</text>
<text x="236.8" y="49.1">47K</text>
<text x="50.8" y="54.2">2K</text>
<text x="61.5" y="55.5">GND</text>
<text x="90.7" y="58">GND</text>
<text x="150.3" y="54.2">FS8205A</text>
<text x="232.9" y="58">GND</text>
<text x="46.2" y="64.4">GND</text>
<text x="145.6" y="64.4">-BATT</text>
<text x="191" y="65.6">GND</text>
<text x="114.2" y="75.8">U3</text>
<text x="130.9" y="77.1">+VCC_OUT</text>
<text x="161.4" y="75.8">+VCC_OUT</text>
<text x="236.2" y="77.1">H1</text>
<text x="259.1" y="77.1">H2</text>
<text x="89.8" y="78.3">+VCC_IN</text>
<text x="108.4" y="78.3">TPS63020DSJR</text>
<text x="236.2" y="79.6">MountingHole_Pad</text>
<text x="259.1" y="79.6">MountingHole_Pad</text>
<text x="26.3" y="88.5">+VCC_IN</text>
<text x="167.6" y="84.7">C7</text>
<text x="167.6" y="89.8">22uF</text>
<text x="177.8" y="84.7">C8</text>
<text x="177.8" y="89.8">22uF</text>
<text x="188" y="84.7">C9</text>
<text x="188" y="89.8">22uF</text>
<text x="198.1" y="84.7">C10</text>
<text x="198.1" y="89.8">22uF</text>
<text x="208.3" y="89.8">100uF</text>
<text x="208.3" y="84.7">C11</text>
<text x="231.6" y="87.2">GND</text>
<text x="236.2" y="89.8">H3</text>
<text x="254.5" y="87.2">GND</text>
<text x="259.1" y="89.8">H4</text>
<text x="236.2" y="92.3">MountingHole_Pad</text>
<text x="259.1" y="92.3">MountingHole_Pad</text>
<text x="31.8" y="97.4">C4</text>
<text x="41.9" y="97.4">C5</text>
<text x="88.9" y="101.2">C6</text>
<text x="205" y="101.2">GND</text>
<text x="231.6" y="99.9">GND</text>
<text x="254.5" y="99.9">GND</text>
<text x="31.8" y="102.5">10uF</text>
<text x="41.9" y="102.5">10uF</text>
<text x="88.9" y="106.3">100nF</text>
<text x="95.8" y="105">GND</text>
<text x="142.2" y="106.3">2.2uH</text>
<text x="142.2" y="103.7">L1</text>
<text x="38.6" y="113.9">GND</text>
<text x="85.6" y="113.9">GND</text>
<text x="194.4" y="115.2">+VCC_OUT</text>
<text x="132.6" y="122.8">GND</text>
<text x="200.7" y="125.3">R10</text>
<text x="200.7" y="127.9">1,1M</text>
<text x="95.3" y="136.8">J1</text>
<text x="200.7" y="136.8">RV1</text>
<text x="24.2" y="139.3">+VCC_OUT</text>
<text x="37.6" y="139.3">+BATT</text>
<text x="94.6" y="139.3">USB_C_Receptacle_PowerOnly_6P</text>
<text x="147.3" y="143.1">1N5819WS</text>
<text x="151.1" y="140.6">D3</text>
<text x="157.5" y="138">VBUS</text>
<text x="200.7" y="139.3">100K</text>
<text x="50.8" y="145.6">J4</text>
<text x="50.8" y="148.2">Conn_01x03_Pin</text>
<text x="109.5" y="145.6">VBUS</text>
<text x="200.7" y="148.2">R11</text>
<text x="127.2" y="155.8">LESD5D5.0CT1G</text>
<text x="139.5" y="153.3">D2</text>
<text x="200.7" y="150.7">120K</text>
<text x="35.1" y="160.9">+BATT</text>
<text x="36.1" y="157.1">GND</text>
<text x="110.6" y="158.3">CC1</text>
<text x="110.6" y="160.9">CC2</text>
<text x="197.4" y="160.9">GND</text>
<text x="41.7" y="164.7">Conn_01x02_Pin</text>
<text x="43.1" y="166.1">1</text>
<text x="47.1" y="162.2">J2</text>
<text x="98.7" y="164.1" transform="rotate(-90 98.7 164.1)">SHIELD</text>
<text x="106.3" y="164.1" transform="rotate(-90 106.3 164.1)">GND</text>
<text x="123.2" y="167.2">R5</text>
<text x="130.8" y="167.2">R6</text>
<text x="141.5" y="164.7">GND</text>
<text x="123.2" y="169.8">5.1K</text>
<text x="130.8" y="169.8">5.1K</text>
<text x="35.1" y="177.4">-BATT</text>
<text x="99.6" y="182.5">GND</text>
<text x="119.9" y="181.2">GND</text>
<text x="127.5" y="181.2">GND</text>
</g>
<g font-size="1.8" fill="#a90000">
<text x="230.4" y="27.7">2</text>
<text x="238.1" y="27.7">3</text>
<text x="63.2" y="35" transform="rotate(-90 63.2 35)">4</text>
<text x="234.7" y="35" transform="rotate(-90 234.7 35)">1</text>
<text x="71.7" y="37.8">3</text>
<text x="53.9" y="42.9">5</text>
<text x="63.2" y="47.7" transform="rotate(-90 63.2 47.7)">2</text>
<text x="71.7" y="42.9">1</text>
<text x="195.5" y="136.9">2</text>
<text x="199.1" y="134.7" transform="rotate(-90 199.1 134.7)">3</text>
<text x="45.6" y="143.3">3</text>
<text x="199.1" y="141" transform="rotate(-90 199.1 141)">1</text>
<text x="45.6" y="148.3">1</text>
<text x="45.6" y="145.8">2</text>
<text x="116.9" y="144.5">A9</text>
<text x="116.8" y="159.8">B5</text>
<text x="116.9" y="157.2">A5</text>
<text x="43.1" y="168.7">2</text>
<text x="97.5" y="169" transform="rotate(-90 97.5 169)">S1</text>
<text x="105.2" y="169.5" transform="rotate(-90 105.2 169.5)">A12</text>
</g>
<g font-size="1.8" fill="#c2c2c2">
<text x="247.6" y="30.2">Not</text>
<text x="252" y="30.2">fitted</text>
</g>
<text font-size="1.8" fill="#8dff2e" x="204.5" y="124.2">R1</text>
<text font-size="1.8" fill="#ffb249" x="203.2" y="143.3">R2</text>
<g font-size="1.4" fill="#a90000">
<text x="156.9" y="27.7">5</text>
<text x="182.3" y="27.7">2</text>
<text x="156.9" y="35.3">4</text>
<text x="182.3" y="35.3">3</text>
<text x="156.9" y="42.9">6</text>
<text x="182.3" y="42.9">1</text>
<text x="161" y="54" transform="rotate(-90 161 54)">4</text>
<text x="171.2" y="54" transform="rotate(-90 171.2 54)">5</text>
<text x="159.4" y="56.9">2</text>
<text x="177.2" y="56.9">7</text>
<text x="168.7" y="61.6" transform="rotate(-90 168.7 61.6)">1</text>
<text x="99.2" y="82.3">10</text>
<text x="130.2" y="82.3">4</text>
<text x="99.2" y="84.8">11</text>
<text x="99.7" y="89.9">1</text>
<text x="130.2" y="89.9">3</text>
<text x="130.2" y="84.8">5</text>
<text x="99.2" y="95">12</text>
<text x="129.7" y="95">14</text>
<text x="99.2" y="97.5">13</text>
<text x="130.2" y="100.1">8</text>
<text x="130.2" y="105.2">6</text>
<text x="130.2" y="107.7">7</text>
<text x="130.2" y="102.6">9</text>
<text x="129.7" y="112.8">15</text>
<text x="130.2" y="115.3">2</text>
</g>
<g font-size="1.4" fill="#006464">
<text x="161" y="28.7">VCC</text>
<text x="177.1" y="28.7">CS</text>
<text x="161" y="36.3">TD</text>
<text x="177" y="36.3">OC</text>
<text x="161" y="43.9">GND</text>
<text x="177" y="43.9">OD</text>
<text x="103.9" y="83.3">VIN</text>
<text x="123.2" y="83.3">VOUT</text>
<text x="103.9" y="85.8">VIN</text>
<text x="123.2" y="85.8">VOUT</text>
<text x="103.9" y="90.9">VINA</text>
<text x="103.9" y="96">EN</text>
<text x="125" y="96">PG</text>
<text x="125.1" y="90.9">FB</text>
<text x="103.9" y="98.5">PS/SYNC</text>
<text x="123.5" y="101.1">L1_8</text>
<text x="123.5" y="106.1">L2_6</text>
<text x="123.5" y="103.6">L1_9</text>
<text x="122.9" y="113.8">PGND</text>
<text x="123.5" y="108.7">L2_7</text>
<text x="123.9" y="116.3">GND</text>
</g>
<g font-size="1.4" fill="#0000c2">
<text x="210.8" y="115.1">R1</text>
<text x="210.8" y="116.8">Vout</text>
<text x="210.8" y="118.4">FB</text>
<text x="210.8" y="120">Vmin</text>
<text x="213.7" y="118.4">=</text>
<text x="213.8" y="115.1">=</text>
<text x="215.1" y="116.8">=</text>
<text x="215.4" y="120">=</text>
<text x="216" y="118.4">500mV</text>
<text x="216" y="115.1">R2</text>
<text x="217.3" y="116.8">(FB</text>
<text x="217.7" y="120">(500mV</text>
<text x="219" y="115.1">*</text>
<text x="220.8" y="115.1">(Vout</text>
<text x="220.9" y="116.8">*</text>
<text x="222.7" y="116.8">(R1</text>
<text x="224.4" y="120">*</text>
<text x="225.7" y="115.1">/</text>
<text x="226.2" y="120">(1,1MOhm</text>
<text x="226.3" y="116.8">+</text>
<text x="227.8" y="115.1">FB</text>
<text x="228.6" y="116.8">R2))</text>
<text x="230.7" y="115.1">-</text>
<text x="232.9" y="116.8">/</text>
<text x="232.9" y="115.1">1)</text>
<text x="234.7" y="120">+</text>
<text x="234.9" y="116.8">R2</text>
<text x="236.9" y="120">100KOhm</text>
<text x="244.7" y="115.1">[1]</text>
<text x="245.1" y="120">+</text>
<text x="247.4" y="120">120KOhm))</text>
<text x="248" y="115.1">-</text>
<text x="250.3" y="115.1">page</text>
<text x="256.8" y="120">/</text>
<text x="258.9" y="120">120KOhm</text>
<text x="267.1" y="120">+</text>
<text x="269.3" y="120">100KOhm</text>
<text x="210.8" y="121.6">Vmax</text>
<text x="215.7" y="121.6">=</text>
<text x="218" y="121.6">(500mV</text>
<text x="224.7" y="121.6">*</text>
<text x="226.5" y="121.6">(1,1MOhm</text>
<text x="235" y="121.6">+</text>
<text x="237.3" y="121.6">100KOhm</text>
<text x="245.4" y="121.6">+</text>
<text x="247.7" y="121.6">120KOhm))</text>
<text x="257.2" y="121.6">/</text>
<text x="259.3" y="121.6">120KOhm</text>
<text x="267.4" y="121.6">=</text>
</g>
<text font-size="1.1" fill="#006464" x="160.7" y="141.6">PWR_FLAG</text>
<text font-size=".8" fill="#006464" x="33.2" y="149.1">PWR_FLAG</text>
<text font-size=".8" fill="#840000" x="42.1" y="172">PWR_FLAG</text>
</svg>
